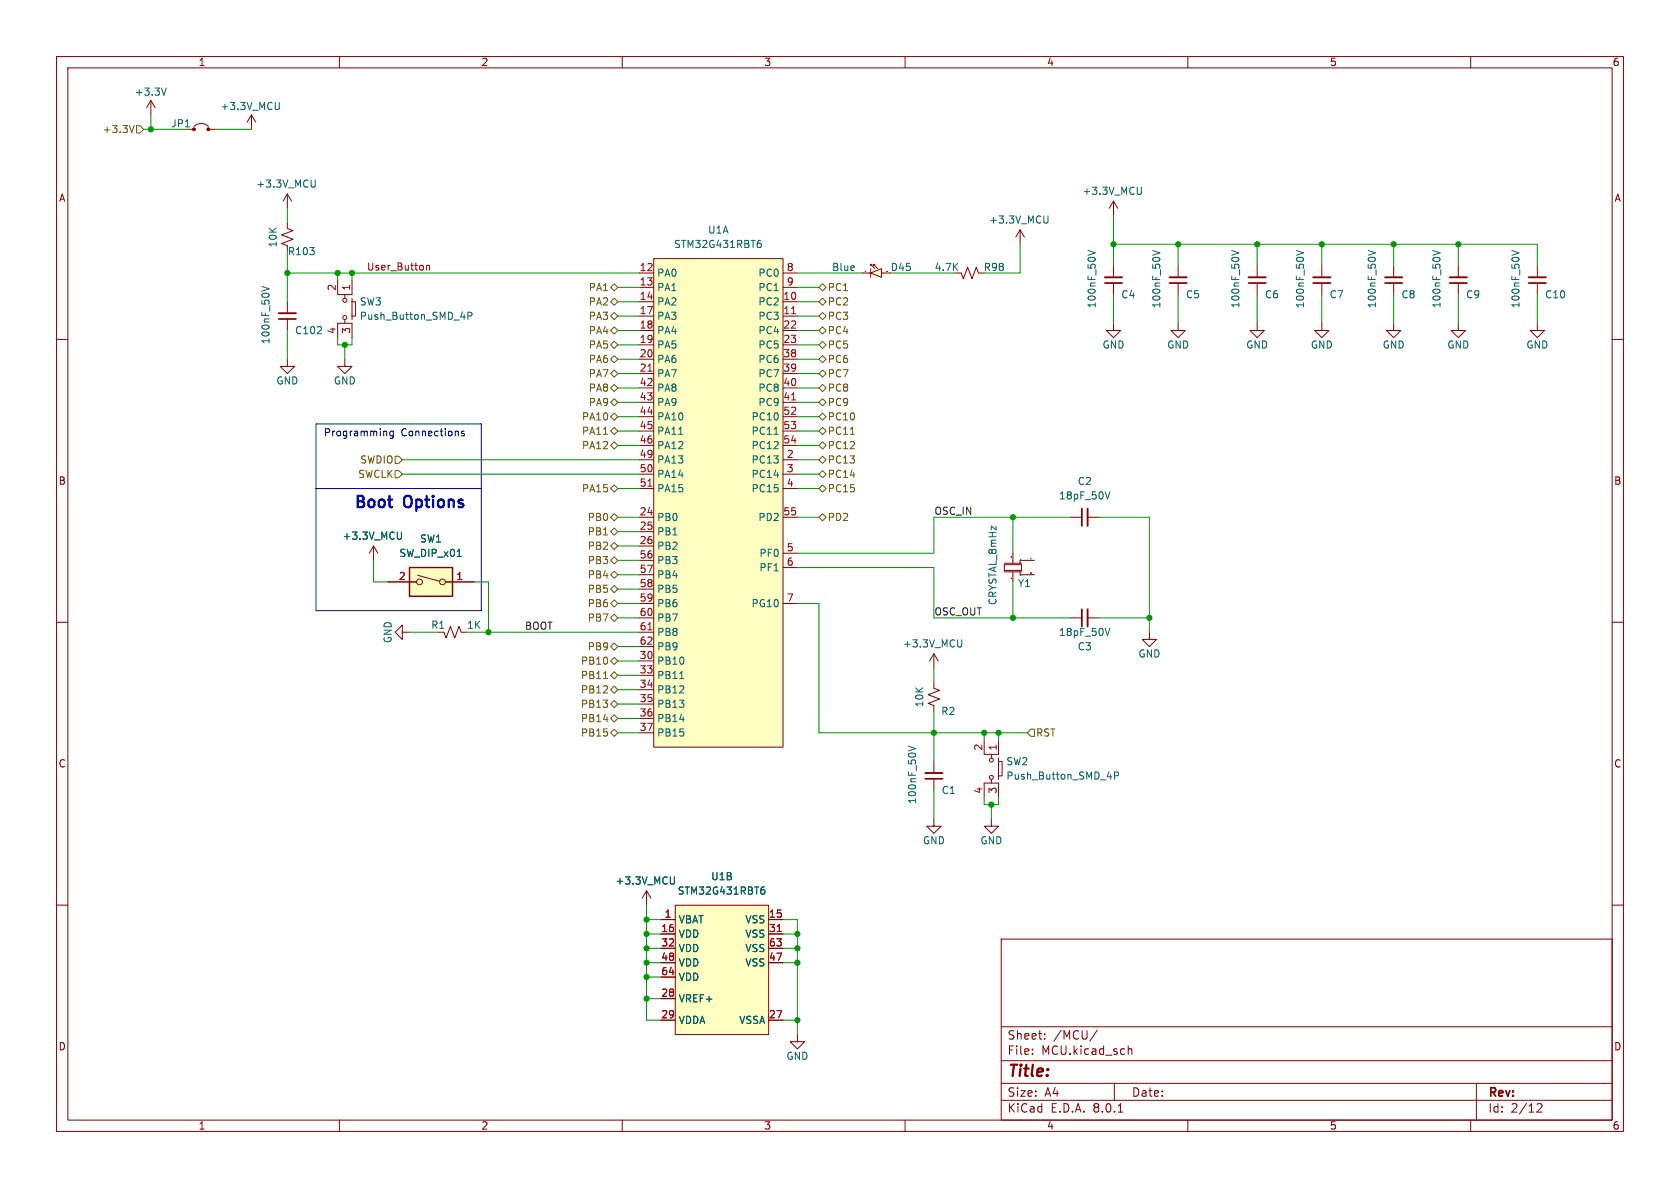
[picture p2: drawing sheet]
<svg xmlns="http://www.w3.org/2000/svg" width="297mm" height="210mm" viewBox="0 0 297 210" stroke-linecap="round" stroke-linejoin="round" font-family="sans-serif">
<g fill="none" stroke="#840000" stroke-width=".18">
<path d="M10 10h277v190h-277zM12 12h273v186h-273zM60 10v2M110 10v2M160 10v2M210 10v2M260 10v2M10 60h2M222.2 57.2v1.2h1.3l-1.3 1.3-1.2-1.3h1.2M222.2 47v2M222.2 50v2.1M233.7 57.2v1.2h1.2l-1.2 1.3-1.3-1.3h1.3"/>
<path d="M233.7 47v2M233.7 50v2.1M257.8 47v2M257.8 50v2.1M271.8 47v2M271.8 50v2.1M285 60h2M10 110h2M285 110h2M10 160h2M114.3 157.5l-.8 1.3M114.3 157.5v2.5"/>
<path d="M114.3 157.5l.8 1.3M285 160h2M177 166h108v32h-108zM60 198v2M110 198v2M160 198v2M177 194.5h108M177 191.5h108M177 187.5h108M177 181.5h108M182.5 186.3v.1M182.5 185.5v.1"/>
<path d="M184.7 183.6v.1M184.7 182.8v.1M194 182.1l-1.3 2M197 191.5v3M197.7 196.6h.8M199.5 184.9v1.5M199.5 185.5l.2-.1 .3 .1 .1 .9M210 198v2M260 198v2M261 191.5v6.5M271.7 195.2l.6-.1 .2 .1 .1 .3-.9 1.1h.9"/>
</g>
<path d="M217.7 44.3l1.3 .4-1.3 .4M229.2 44.3l1.2 .4-1.2 .4M253.3 44.3l1.3 .4-1.3 .4M267.3 44.3l1.2 .4-1.2 .4M119.2 155v1l-.1 .2-.4 .1" fill="none" stroke="#006464" stroke-width=".18"/>
<path d="M220.7 49h3.1M232.2 49h3M256.3 49h3M270.3 49h3" fill="none" stroke="#840000" stroke-width=".33"/>
<path d="M220.7 50h3.1M232.2 50h3M256.3 50h3M270.3 50h3" fill="none" stroke="#840000" stroke-width=".3"/>
<path d="M119.4 160h16.5v22.9h-16.5z" fill="#ffffc2"/>
<g fill="none" stroke="#840000" stroke-width=".18">
<path d="M246.4 57.2v1.2h1.2l-1.2 1.3-1.3-1.3h1.3M246.4 47v2M246.4 50v2.1M116.8 162.6h2.6M116.8 165.1h2.6M116.8 176.5h2.6M116.8 167.6h2.6M116.8 170.2h2.6M116.8 172.7h2.6M119.4 160h16.5v22.9h-16.5zM135.9 162.6h2.5M135.9 165.1h2.5"/>
<path d="M135.9 167.6h2.5M135.9 170.2h2.5M116.8 180.3h2.6M135.9 180.3h2.5"/>
</g>
<path d="M137.4 164.7h.7" fill="none" stroke="#a90000" stroke-width=".18"/>
<path d="M241.9 44.3l1.2 .4-1.2 .4M134.7 157.3h.4l.1 .2v.4l-.5 .2M135.1 156.8l-.4 .1" fill="none" stroke="#006464" stroke-width=".18"/>
<path d="M244.9 49h3" fill="none" stroke="#840000" stroke-width=".33"/>
<path d="M244.9 50h3" fill="none" stroke="#840000" stroke-width=".3"/>
<path d="M153.9 48.3l1.9-.8v1.5z" fill="#ffffc2"/>
<g fill="none" stroke="#840000" stroke-width=".18">
<path d="M50.8 39.4v1l1 .4-2 .7 2 .8-2 .8 1 .3M50.8 34.3v2.5M50.8 34.3l-.8 1.3M50.8 34.3l.8 1.3M196.8 35.6l-.7 1.2M196.8 35.6v2.5M196.8 35.6l.8 1.2M152.4 48.3h1.5M153.9 48.3l1.9-.8v1.5zM153.9 47.5v1.5M153.9 46.7l.8 .8M154.2 46.7h-.3v.3"/>
<path d="M154.4 46.7l.8 .8M154.7 46.7h-.3v.3M155.8 48.3h1.7M168.9 48.3h1l.4 1 .8-2.1 .7 2.1 .8-2.1 .4 1.1h1"/>
</g>
<path d="M153 48h.1M156.8 48h.1M156.9 48h.1" fill="none" stroke="#a90000" stroke-width=".18"/>
<path d="M55.7 31.8v1l-.1 .2-.4 .1M201.8 33.1v1l-.1 .2-.4 .1" fill="none" stroke="#006464" stroke-width=".18"/>
<path d="M72.4 100.3h7.6v5.1h-7.6z" fill="#ffffc2"/>
<g fill="none" stroke="#840000" stroke-width=".18">
<path d="M26.7 17.8l-.8 1.3M26.7 17.8v2.5M26.7 17.8l.7 1.3M50.8 53.3v2.1M50.8 56.4v2M59.7 49.5v2.6h2.5v-2.6M59.7 59.7v-2.5h2.5v2.5M61 52.1v.6M61 56.5v.7M62.2 53.3h.7v2.6h-.7M62.2 52.7v3.8M196.8 57.2v1.2h1.3l-1.3 1.3-1.2-1.3h1.2"/>
<path d="M196.8 47v2M196.8 50v2.1M208.3 57.2v1.2h1.2l-1.2 1.3-1.3-1.3h1.3M208.3 47v2M208.3 50v2.1M66 96.5l-.7 1.3M66 96.5v2.6M66 96.5l.8 1.3M177.5 99.8h3.1v1h-3.1zM177.5 99.6h3.1M179.1 97.8v1.8M182.9 99.1h-2.6v.5"/>
<path d="M68.6 102.9h5.1M73.8 101.7l3.9 1M78.7 102.9h5.1M177.5 101.1h3.1M179.1 101.1v1.8M180.3 101.1v.5h2.6M165.1 134.6v2.1M165.1 137.7v2M174 130.8v2.6h2.5v-2.6M175.3 133.4v.6M175.3 137.8v.6M176.5 134.6h.7v2.6h-.7"/>
<path d="M176.5 134v3.8M165.1 144.8v1.3h1.3l-1.3 1.2-1.3-1.2h1.3M174 141v-2.6h2.5v2.6"/>
<circle cx="61" cy="56.1" r=".36"/>
<circle cx="61" cy="53.1" r=".36"/>
<circle cx="74.2" cy="102.9" r=".51"/>
<circle cx="78.2" cy="102.9" r=".51"/>
<circle cx="175.3" cy="137.4" r=".36"/>
<circle cx="175.3" cy="134.4" r=".36"/>
</g>
<path d="M72.4 100.3h7.6v5.1h-7.6z" fill="none" stroke="#840000" stroke-width=".25"/>
<g fill="none" stroke="#006464" stroke-width=".18">
<path d="M29.4 15.6l-.4 1.2M46.3 50.6l1.3 .5-1.3 .4M82.7 55.9l.6-.1 .1-.2v-.3l-.7-.1v1.3M192.3 44.3l1.3 .4-1.3 .4M203.8 44.3l1.2 .4-1.2 .4M71 94.1v1l-.2 .2h-.3M80.8 98.4h.8M180.4 99v.1M180.4 99h.1M180.5 99l-.1 .1M180.5 99v.1M180.4 101.6h.1"/>
<path d="M180.5 101.6h.1M160.6 131.9l1.3 .4-1.3 .5M197 137.1h.6l.1-.2v-.3l-.7-.1v1.2"/>
</g>
<path d="M49.3 55.4h3M195.3 49h3.1M206.8 49h3M163.6 136.7h3" fill="none" stroke="#840000" stroke-width=".33"/>
<path d="M49.3 56.4h3M195.3 50h3.1M206.8 50h3M163.6 137.7h3" fill="none" stroke="#840000" stroke-width=".3"/>
<path d="M178.8 98.4h.1M182.2 98.8h.1M178.8 102.2h.1M182.2 101.3h.1M182.3 101.3h.1" fill="none" stroke="#a90000" stroke-width=".18"/>
<path d="M115.6 45.7h22.8v86.4h-22.8z" fill="#ffffc2"/>
<g fill="none" stroke="#840000" stroke-width=".18">
<path d="M33 22.9h1.3M34.3 22.4a1.8 1.8 0 0 1 2.5 0M36.8 22.9h1.3M44.4 20.3l-.7 1.3M44.4 20.3v2.6M44.4 20.3l.8 1.3M113 53.3h2.6M113 55.9h2.6M113 48.3h2.6M113 50.8h2.6M113 58.4h2.6M115.6 45.7h22.8v86.4h-22.8z"/>
<path d="M138.4 53.3h2.6M138.4 55.9h2.6M138.4 48.3h2.6M138.4 50.8h2.6M138.4 58.4h2.6M180.3 40.6l-.7 1.3M180.3 40.6v2.6M180.3 40.6l.8 1.3M257.8 57.2v1.2h1.3l-1.3 1.3-1.3-1.3h1.3M271.8 57.2v1.2h1.2l-1.2 1.3-1.3-1.3h1.3M50.8 63.5v1.3h1.3l-1.3 1.2-1.3-1.2h1.3M61 63.5v1.3h1.2l-1.2 1.2-1.3-1.2h1.3"/>
<path d="M113 61h2.6M113 63.5h2.6M113 66h2.6M113 68.6h2.6M113 71.1h2.6M113 73.7h2.6M113 76.2h2.6M113 78.7h2.6M138.4 61h2.6M138.4 63.5h2.6M138.4 66h2.6M138.4 68.6h2.6"/>
<path d="M138.4 71.1h2.6M138.4 73.7h2.6M138.4 76.2h2.6M138.4 78.7h2.6M113 81.3h2.6M113 91.4h2.6M113 94h2.6M113 96.5h2.6M113 83.8h2.6M113 86.4h2.6M113 99.1h2.6M138.4 81.3h2.6"/>
<path d="M138.4 91.4h2.6M138.4 83.8h2.6M138.4 86.4h2.6M138.4 97.8h2.6M189.2 91.4h2.1M192.3 91.4h2M68.6 102.9h5.1M71.1 111.8v1.2l-1.3-1.2 1.3-1.3v1.3h1.3M78.5 111.8l.4 1 .7-2.1 .8 2.1 .8-2.1 .3 1.1h1M78.7 102.9h5.1M113 116.8h2.6M113 119.4h2.6"/>
<path d="M113 101.6h2.6M113 104.1h2.6M113 106.7h2.6M113 109.2h2.6M113 111.8h2.6M113 114.3h2.6M138.4 106.7h2.6M138.4 100.3h2.6M165.1 115.6l-.8 1.2M165.1 115.6v2.5M165.1 115.6l.8 1.2M189.2 109.2h2.1"/>
<path d="M192.3 109.2h2M203.2 111.8v1.2h1.3l-1.3 1.3-1.3-1.3h1.3M113 121.9h2.6M113 124.5h2.6M113 127h2.6M113 129.5h2.6M165.1 120.7v1l1 .3-2 .8 2 .8-2 .7 1 .4v1M175.3 144.8v1.3h1.2l-1.2 1.2-1.3-1.2h1.3M116.8 162.6h2.6M116.8 165.1h2.6M116.8 176.5h2.6M116.8 167.6h2.6"/>
<path d="M116.8 170.2h2.6M116.8 172.7h2.6M135.9 162.6h2.5M135.9 165.1h2.5M135.9 167.6h2.5M135.9 170.2h2.5M116.8 180.3h2.6M135.9 180.3h2.5M141 182.9v1.3h1.2l-1.2 1.2-1.3-1.2h1.3"/>
</g>
<path d="M139.9 55.5h.8M114.5 65.6h.8M139.9 70.7h.8M114.5 85.9h.8M114.5 111.3h.8M137.4 164.7h.7" fill="none" stroke="#a90000" stroke-width=".18"/>
<g fill="none" stroke="#006464" stroke-width=".18">
<path d="M49.4 18.1v1l-.1 .2-.4 .1M185.3 38.2v1l-.2 .2h-.3M134.1 43h.4l.1 .2-.1 .4-.4 .2M134.5 42.5l-.4 .1M120 76.8h.7M136.9 76.8h.7M71 94.1v1l-.2 .2h-.3M80.8 98.4h.8M196.2 86.9l-.4 1.3M120.2 120h.7M170 113.1v1l-.1 .2-.4 .1M196.2 111.1l-.4 1.2"/>
<path d="M119.2 155v1l-.1 .2-.4 .1M134.7 157.3h.4l.1 .2v.4l-.5 .2M135.1 156.8l-.4 .1"/>
</g>
<path d="M192.3 89.9v3.1M192.3 107.7v3" fill="none" stroke="#840000" stroke-width=".33"/>
<path d="M191.3 89.9v3.1M191.3 107.7v3" fill="none" stroke="#840000" stroke-width=".3"/>
<g fill="#840000" stroke="#840000" stroke-width=".18">
<circle cx="34.3" cy="22.9" r=".25"/>
<circle cx="36.8" cy="22.9" r=".25"/>
</g>
<g fill="none" stroke="#725600" stroke-width=".18">
<path d="M23.7 22.2l-.4 1.2M24.1 22.2h.7l.6 .7-.6 .6h-.7zM107.9 58.4l.7-.6 .6 .6-.6 .7zM107.9 55.9l.7-.7 .6 .7-.6 .6zM107.9 50.8l.7-.6 .6 .6-.6 .6zM107.9 53.3l.7-.6 .6 .6-.6 .7zM144.8 50.8l.6-.6 .6 .6-.6 .6zM144.8 53.3l.6-.6 .6 .6-.6 .7zM144.8 55.9l.6-.7 .6 .7-.6 .6zM144.8 58.4l.6-.6 .6 .6-.6 .7zM106.7 76.8h.7M107.9 73.7l.7-.7 .6 .7-.6 .6z"/>
<path d="M107.9 66l.7-.6 .6 .6-.6 .7zM107.9 61l.7-.7 .6 .7-.6 .6zM107.9 68.6l.7-.7 .6 .7-.6 .6zM107.9 71.1l.7-.6 .6 .6-.6 .7zM107.9 78.7l.7-.6 .6 .6-.6 .7zM107.9 76.2l.7-.6 .6 .6-.6 .6zM108.6 62.9l.6 .6-.6 .6-.7-.6zM144.8 61l.6-.7 .6 .7-.6 .6zM144.8 66l.6-.6 .6 .6-.6 .7zM144.8 76.2l.6-.6 .6 .6-.6 .6zM144.8 71.1l.6-.6 .6 .6-.6 .7zM144.8 68.6l.6-.7 .6 .7-.6 .6z"/>
<path d="M144.8 78.7l.6-.6 .6 .6-.6 .7zM144.8 73.7l.6-.7 .6 .7-.6 .6zM145.4 62.9l.6 .6-.6 .6-.6-.6zM150.3 76.8h.8M69.8 80.6h.7l.6 .7-.6 .6h-.7zM69.8 83.2h.7l.6 .6-.6 .7h-.7zM107.9 86.4l.7-.7 .6 .7-.6 .6zM107.9 99.1l.7-.7 .6 .7-.6 .6zM107.9 96.5l.7-.6 .6 .6-.6 .7zM107.9 91.4l.7-.6 .6 .6-.6 .7zM107.9 94l.7-.7 .6 .7-.6 .6zM144.8 81.3l.6-.7 .6 .7-.6 .6z"/>
<path d="M144.8 86.4l.6-.7 .6 .7-.6 .6zM144.8 83.8l.6-.6 .6 .6-.6 .7zM145.4 90.8l.6 .6-.6 .7-.6-.7zM106.7 120h.7M107.9 104.1l.7-.6 .6 .6-.6 .7zM107.9 106.7l.7-.7 .6 .7-.6 .6zM107.9 101.6l.7-.6 .6 .6-.6 .6zM107.9 116.8l.7-.6 .6 .6-.6 .7zM107.9 114.3l.7-.6 .6 .6-.6 .6zM107.9 109.2l.7-.6 .6 .6-.6 .7zM107.9 119.4l.7-.7 .6 .7-.6 .6zM107.9 127l.7-.6 .6 .6-.6 .6z"/>
<path d="M107.9 124.5l.7-.7 .6 .7-.6 .6zM107.9 121.9l.7-.6 .6 .6-.6 .7zM107.9 129.5l.7-.6 .6 .6-.6 .7zM182.2 128.9h.7v1.3h-.7l-.6-.7z"/>
</g>
<path d="M75.4 46.9v.8M75.4 47l.2-.1 .3 .1v.7" fill="none" stroke="#c20000" stroke-width=".18"/>
<path d="M55.9 74.9h29.2v33.1h-29.2zM68.2 76.2l.2 .2v.7M69.5 76.2v1l-.2 .3-.3-.1M69.5 76.3l-.3-.1-.3 .3 .1 .5h.5M82 76.3l-.3-.1-.1 .2v.2l.4 .1v.3h-.4M55.9 86.4h29.2" fill="none" stroke="#0000c2" stroke-width=".18"/>
<g fill="none" stroke="#009600" stroke-width=".18">
<path d="M25.4 22.9h7.6M26.7 20.3v2.6M38.1 22.9h6.3M50.8 36.8v2.6M196.8 38.1v8.9M50.8 48.3h62.2M50.8 44.5v8.8M50.8 58.4v5.1M59.7 48.3v1.2M59.7 59.7v1.3h2.5v-1.3M62.2 48.3v1.2M109.2 58.4h3.8"/>
<path d="M109.2 53.3h3.8M109.2 55.9h3.8M109.2 50.8h3.8M141 48.3h11.4M141 58.4h3.8M141 53.3h3.8M141 55.9h3.8M141 50.8h3.8M157.5 48.3h11.4M180.3 43.2v5.1h-6.3M196.8 43.2h75v3.8M196.8 52.1v5.1"/>
<path d="M208.3 43.2v3.8M208.3 52.1v5.1M222.2 43.2v3.8M222.2 52.1v5.1M233.7 43.2v3.8M233.7 52.1v5.1M246.4 43.2v3.8M246.4 52.1v5.1M257.8 43.2v3.8M257.8 52.1v5.1M271.8 52.1v5.1M61 61v2.5"/>
<path d="M109.2 61h3.8M109.2 76.2h3.8M109.2 63.5h3.8M109.2 78.7h3.8M109.2 71.1h3.8M109.2 68.6h3.8M109.2 73.7h3.8M109.2 66h3.8M141 61h3.8M141 76.2h3.8M141 63.5h3.8M141 78.7h3.8"/>
<path d="M141 71.1h3.8M141 68.6h3.8M141 73.7h3.8M141 66h3.8M66 99.1v3.8h2.6M71.1 81.3h41.9M71.1 83.8h41.9M109.2 86.4h3.8M109.2 96.5h3.8M109.2 99.1h3.8M109.2 91.4h3.8M109.2 94h3.8"/>
<path d="M141 86.4h3.8M141 91.4h3.8M141 81.3h3.8M141 83.8h3.8M179.1 91.4v6.4M189.2 91.4h-24.1v6.4h-24.1M194.3 91.4h8.9v20.4M72.4 111.8h5.1M82.5 111.8h30.5M83.8 102.9h2.6v8.9M109.2 106.7h3.8M109.2 109.2h3.8"/>
<path d="M109.2 119.4h3.8M109.2 116.8h3.8M109.2 114.3h3.8M109.2 101.6h3.8M109.2 104.1h3.8M141 106.7h3.8v22.8h36.8M141 100.3h24.1v8.9h24.1M165.1 118.1v2.6M179.1 102.9v6.3M194.3 109.2h8.9M109.2 129.5h3.8M109.2 127h3.8"/>
<path d="M109.2 124.5h3.8M109.2 121.9h3.8M165.1 125.7v8.9M165.1 139.7v5.1M174 129.5v1.3M176.5 129.5v1.3M174 141v1.2h2.5v-1.2M175.3 142.2v2.6M114.3 170.2h2.5M114.3 160v20.3h2.5M114.3 172.7h2.5M114.3 165.1h2.5"/>
<path d="M114.3 167.6h2.5M114.3 176.5h2.5M114.3 162.6h2.5M138.4 170.2h2.6M138.4 162.6h2.6v20.3M138.4 165.1h2.6M138.4 167.6h2.6M138.4 180.3h2.6"/>
</g>
<g fill="#009600" stroke="#009600" stroke-width=".18">
<circle cx="141" cy="170.2" r=".46"/>
<circle cx="141" cy="180.3" r=".46"/>
<circle cx="114.3" cy="172.7" r=".46"/>
<circle cx="114.3" cy="170.2" r=".46"/>
<circle cx="141" cy="165.1" r=".46"/>
<circle cx="141" cy="167.6" r=".46"/>
<circle cx="114.3" cy="167.6" r=".46"/>
<circle cx="114.3" cy="176.5" r=".46"/>
<circle cx="59.7" cy="48.3" r=".46"/>
<circle cx="50.8" cy="48.3" r=".46"/>
<circle cx="62.2" cy="48.3" r=".46"/>
<circle cx="26.7" cy="22.9" r=".46"/>
<circle cx="61" cy="61" r=".46"/>
<circle cx="114.3" cy="165.1" r=".46"/>
<circle cx="114.3" cy="162.6" r=".46"/>
<circle cx="86.4" cy="111.8" r=".46"/>
<circle cx="165.1" cy="129.5" r=".46"/>
<circle cx="179.1" cy="109.2" r=".46"/>
<circle cx="174" cy="129.5" r=".46"/>
<circle cx="176.5" cy="129.5" r=".46"/>
<circle cx="179.1" cy="91.4" r=".46"/>
<circle cx="175.3" cy="142.2" r=".46"/>
<circle cx="208.3" cy="43.2" r=".46"/>
<circle cx="203.2" cy="109.2" r=".46"/>
<circle cx="196.8" cy="43.2" r=".46"/>
<circle cx="233.7" cy="43.2" r=".46"/>
<circle cx="246.4" cy="43.2" r=".46"/>
<circle cx="257.8" cy="43.2" r=".46"/>
<circle cx="222.2" cy="43.2" r=".46"/>
</g>
<g font-size="2.8" fill="#0000c2">
<text x="62.2" y="89.9">Boot</text>
<text x="71.3" y="89.9">Options</text>
</g>
<text font-size="2.8" fill="#840000" x="178" y="190.9">Title:</text>
<g font-size="2.1" fill="#840000">
<text x="178" y="184">Sheet:</text>
<text x="186.2" y="184">/MCU/</text>
<text x="178" y="186.7">File:</text>
<text x="184.1" y="186.7">MCU.kicad_sch</text>
<text x="178" y="196.9">KiCad</text>
<text x="178" y="194.1">Size:</text>
<text x="184.7" y="194.1">A4</text>
<text x="185.7" y="196.9">E.D.A.</text>
<text x="193.3" y="196.9">8.0.1</text>
<text x="200" y="194.1">Date:</text>
<text x="263" y="194.3">Rev:</text>
<text x="263" y="196.9">Id:</text>
<text x="267.1" y="196.9">2/12</text>
</g>
<g font-size="1.8" fill="#840000">
<text x="35" y="11.9">1</text>
<text x="85" y="11.9">2</text>
<text x="135" y="11.9">3</text>
<text x="185" y="11.9">4</text>
<text x="235" y="11.9">5</text>
<text x="285" y="11.9">6</text>
<text x="10.3" y="35.9">A</text>
<text x="285.3" y="35.9">A</text>
<text x="10.3" y="85.9">B</text>
<text x="285.3" y="85.9">B</text>
<text x="10.3" y="135.9">C</text>
<text x="285.3" y="135.9">C</text>
<text x="10.3" y="185.9">D</text>
<text x="285.3" y="185.9">D</text>
<text x="35" y="199.9">1</text>
<text x="85" y="199.9">2</text>
<text x="135" y="199.9">3</text>
<text x="185" y="199.9">4</text>
<text x="235" y="199.9">5</text>
<text x="285" y="199.9">6</text>
</g>
<g font-size="1.8" fill="#006464">
<text x="23.7" y="17.1">+3.3V</text>
<text x="30.2" y="22.7">JP1</text>
<text x="38.9" y="19.7">+3.3V_MCU</text>
<text x="45.2" y="33.4">+3.3V_MCU</text>
<text x="191.3" y="34.6">+3.3V_MCU</text>
<text x="125.1" y="41.5">U1A</text>
<text x="174.8" y="39.7">+3.3V_MCU</text>
<text x="49.1" y="43.9" transform="rotate(-90 49.1 43.9)">10K</text>
<text x="50.8" y="45.3">R103</text>
<text x="119.1" y="44">STM32G431RBT6</text>
<text x="116.1" y="49.1">PA0</text>
<text x="116.1" y="51.7">PA1</text>
<text x="134" y="49.1">PC0</text>
<text x="134" y="51.7">PC1</text>
<text x="147" y="48.1">Blue</text>
<text x="157.4" y="48.1">D45</text>
<text x="165.1" y="48.1">4.7K</text>
<text x="173.8" y="48.1">R98</text>
<text x="198.1" y="52.9">C4</text>
<text x="209.6" y="52.9">C5</text>
<text x="223.5" y="52.9">C6</text>
<text x="235" y="52.9">C7</text>
<text x="247.7" y="52.9">C8</text>
<text x="259.1" y="52.9">C9</text>
<text x="273.1" y="52.9">C10</text>
<text x="52.1" y="59.3">C102</text>
<text x="63.5" y="56.7">Push_Button_SMD_4P</text>
<text x="63.5" y="54.2">SW3</text>
<text x="116.1" y="54.2">PA2</text>
<text x="116.1" y="56.7">PA3</text>
<text x="116.1" y="59.3">PA4</text>
<text x="134" y="54.2">PC2</text>
<text x="134" y="56.7">PC3</text>
<text x="134" y="59.3">PC4</text>
<text x="193.9" y="54.6" transform="rotate(-90 193.9 54.6)">100nF_50V</text>
<text x="205.3" y="54.6" transform="rotate(-90 205.3 54.6)">100nF_50V</text>
<text x="219.3" y="54.6" transform="rotate(-90 219.3 54.6)">100nF_50V</text>
<text x="230.7" y="54.6" transform="rotate(-90 230.7 54.6)">100nF_50V</text>
<text x="243.4" y="54.6" transform="rotate(-90 243.4 54.6)">100nF_50V</text>
<text x="254.9" y="54.6" transform="rotate(-90 254.9 54.6)">100nF_50V</text>
<text x="268.8" y="54.6" transform="rotate(-90 268.8 54.6)">100nF_50V</text>
<text x="47.9" y="61" transform="rotate(-90 47.9 61)">100nF_50V</text>
<text x="116.1" y="61.8">PA5</text>
<text x="116.1" y="64.4">PA6</text>
<text x="134" y="61.8">PC5</text>
<text x="134" y="64.4">PC6</text>
<text x="194.8" y="61.8">GND</text>
<text x="206.2" y="61.8">GND</text>
<text x="220.2" y="61.8">GND</text>
<text x="231.6" y="61.8">GND</text>
<text x="244.3" y="61.8">GND</text>
<text x="255.8" y="61.8">GND</text>
<text x="269.7" y="61.8">GND</text>
<text x="48.8" y="68.2">GND</text>
<text x="58.9" y="68.2">GND</text>
<text x="116.1" y="66.9">PA7</text>
<text x="116.1" y="69.4">PA8</text>
<text x="116.1" y="72">PA9</text>
<text x="134" y="66.9">PC7</text>
<text x="134" y="69.4">PC8</text>
<text x="134" y="72">PC9</text>
<text x="116.1" y="74.5">PA10</text>
<text x="116.1" y="77.1">PA11</text>
<text x="132.8" y="74.5">PC10</text>
<text x="132.8" y="77.1">PC11</text>
<text x="116.1" y="79.6">PA12</text>
<text x="116.1" y="82.1">PA13</text>
<text x="132.8" y="82.1">PC13</text>
<text x="132.8" y="79.6">PC12</text>
<text x="116.1" y="84.7">PA14</text>
<text x="116.1" y="87.2">PA15</text>
<text x="132.8" y="84.7">PC14</text>
<text x="132.8" y="87.2">PC15</text>
<text x="187.1" y="88.5">18pF_50V</text>
<text x="190.4" y="86">C2</text>
<text x="60.5" y="95.6">+3.3V_MCU</text>
<text x="116.1" y="92.3">PB0</text>
<text x="116.1" y="94.8">PB1</text>
<text x="134" y="92.3">PD2</text>
<text x="70.5" y="98.7">SW_DIP_x01</text>
<text x="74.2" y="96.1">SW1</text>
<text x="116.1" y="97.4">PB2</text>
<text x="116.1" y="99.9">PB3</text>
<text x="134.2" y="98.7">PF0</text>
<text x="134.2" y="101.2">PF1</text>
<text x="116.1" y="102.5">PB4</text>
<text x="116.1" y="105">PB5</text>
<text x="116.1" y="107.5">PB6</text>
<text x="132.8" y="107.5">PG10</text>
<text x="176.4" y="107.1" transform="rotate(-90 176.4 107.1)">CRYSTAL_8mHz</text>
<text x="179.9" y="104">Y1</text>
<text x="69.4" y="113.8" transform="rotate(-90 69.4 113.8)">GND</text>
<text x="76.1" y="111.4">R1</text>
<text x="82.5" y="111.4">1K</text>
<text x="116.1" y="110.1">PB7</text>
<text x="116.1" y="112.6">PB8</text>
<text x="187.1" y="112.6">18pF_50V</text>
<text x="116.1" y="117.7">PB10</text>
<text x="116.1" y="115.2">PB9</text>
<text x="159.5" y="114.7">+3.3V_MCU</text>
<text x="190.4" y="115.2">C3</text>
<text x="201.2" y="116.4">GND</text>
<text x="116.1" y="120.2">PB11</text>
<text x="116.1" y="122.8">PB12</text>
<text x="116.1" y="125.3">PB13</text>
<text x="163.4" y="125.1" transform="rotate(-90 163.4 125.1)">10K</text>
<text x="116.1" y="127.9">PB14</text>
<text x="116.1" y="130.4">PB15</text>
<text x="166.3" y="126.6">R2</text>
<text x="177.8" y="135.5">SW2</text>
<text x="162.2" y="142.2" transform="rotate(-90 162.2 142.2)">100nF_50V</text>
<text x="166.4" y="140.6">C1</text>
<text x="177.8" y="138">Push_Button_SMD_4P</text>
<text x="163.1" y="149.5">GND</text>
<text x="173.2" y="149.5">GND</text>
<text x="125.6" y="155.8">U1B</text>
<text x="108.7" y="156.6">+3.3V_MCU</text>
<text x="119.7" y="158.3">STM32G431RBT6</text>
<text x="119.9" y="163.4">VBAT</text>
<text x="119.9" y="166">VDD</text>
<text x="131.7" y="163.4">VSS</text>
<text x="131.7" y="166">VSS</text>
<text x="119.9" y="168.5">VDD</text>
<text x="119.9" y="171">VDD</text>
<text x="119.9" y="173.6">VDD</text>
<text x="131.7" y="171">VSS</text>
<text x="131.7" y="168.5">VSS</text>
<text x="119.9" y="177.4">VREF+</text>
<text x="119.9" y="181.2">VDDA</text>
<text x="130.6" y="181.2">VSSA</text>
<text x="138.9" y="187.6">GND</text>
</g>
<g font-size="1.8" fill="#725600">
<text x="18.1" y="23.7">+3.3V</text>
<text x="104" y="51.7">PA1</text>
<text x="146.2" y="51.7">PC1</text>
<text x="104" y="59.3">PA4</text>
<text x="104" y="56.7">PA3</text>
<text x="104" y="54.2">PA2</text>
<text x="146.2" y="54.2">PC2</text>
<text x="146.2" y="56.7">PC3</text>
<text x="146.2" y="59.3">PC4</text>
<text x="104" y="64.4">PA6</text>
<text x="104" y="61.8">PA5</text>
<text x="146.2" y="64.4">PC6</text>
<text x="146.2" y="61.8">PC5</text>
<text x="104" y="66.9">PA7</text>
<text x="104" y="69.4">PA8</text>
<text x="104" y="72">PA9</text>
<text x="146.2" y="66.9">PC7</text>
<text x="146.2" y="72">PC9</text>
<text x="146.2" y="69.4">PC8</text>
<text x="102.8" y="74.5">PA10</text>
<text x="102.8" y="77.1">PA11</text>
<text x="146.2" y="77.1">PC11</text>
<text x="146.2" y="74.5">PC10</text>
<text x="63.6" y="82.1">SWDIO</text>
<text x="102.8" y="79.6">PA12</text>
<text x="146.2" y="82.1">PC13</text>
<text x="146.2" y="79.6">PC12</text>
<text x="63.2" y="84.7">SWCLK</text>
<text x="102.8" y="87.2">PA15</text>
<text x="146.2" y="87.2">PC15</text>
<text x="146.2" y="84.7">PC14</text>
<text x="103.8" y="92.3">PB0</text>
<text x="103.8" y="94.8">PB1</text>
<text x="146.2" y="92.3">PD2</text>
<text x="103.8" y="99.9">PB3</text>
<text x="103.8" y="97.4">PB2</text>
<text x="103.8" y="105">PB5</text>
<text x="103.8" y="107.5">PB6</text>
<text x="103.8" y="102.5">PB4</text>
<text x="103.8" y="110.1">PB7</text>
<text x="102.6" y="117.7">PB10</text>
<text x="103.8" y="115.2">PB9</text>
<text x="102.6" y="125.3">PB13</text>
<text x="102.6" y="120.2">PB11</text>
<text x="102.6" y="122.8">PB12</text>
<text x="102.6" y="127.9">PB14</text>
<text x="102.6" y="130.4">PB15</text>
<text x="183.1" y="130.4">RST</text>
</g>
<text font-size="1.8" fill="#c20000" x="64.8" y="47.9">User_Button</text>
<g font-size="1.8" fill="#a90000">
<text x="59.4" y="51.5" transform="rotate(-90 59.4 51.5)">2</text>
<text x="62" y="51.5" transform="rotate(-90 62 51.5)">1</text>
<text x="113" y="48">12</text>
<text x="113" y="50.5">13</text>
<text x="113" y="53.1">14</text>
<text x="138.4" y="53.1">10</text>
<text x="139" y="48">8</text>
<text x="139" y="50.5">9</text>
<text x="59.4" y="59.1" transform="rotate(-90 59.4 59.1)">4</text>
<text x="62" y="59.1" transform="rotate(-90 62 59.1)">3</text>
<text x="113" y="55.6">17</text>
<text x="113" y="58.2">18</text>
<text x="138.4" y="55.6">11</text>
<text x="138.4" y="58.2">22</text>
<text x="113" y="60.7">19</text>
<text x="113" y="63.2">20</text>
<text x="113" y="65.8">21</text>
<text x="138.4" y="60.7">23</text>
<text x="138.4" y="63.2">38</text>
<text x="138.4" y="65.8">39</text>
<text x="113" y="68.3">42</text>
<text x="113" y="70.9">43</text>
<text x="138.4" y="68.3">40</text>
<text x="138.4" y="70.9">41</text>
<text x="113" y="73.4">44</text>
<text x="113" y="75.9">45</text>
<text x="138.4" y="73.4">52</text>
<text x="138.4" y="75.9">53</text>
<text x="113" y="78.5">46</text>
<text x="113" y="81">49</text>
<text x="113" y="83.6">50</text>
<text x="138.4" y="78.5">54</text>
<text x="139" y="81">2</text>
<text x="139" y="83.6">3</text>
<text x="113" y="86.1">51</text>
<text x="139" y="86.1">4</text>
<text x="113" y="91.2">24</text>
<text x="113" y="93.7">25</text>
<text x="138.4" y="91.2">55</text>
<text x="113" y="96.3">26</text>
<text x="113" y="98.8">56</text>
<text x="113" y="101.3">57</text>
<text x="139" y="97.5">5</text>
<text x="139" y="100.1">6</text>
<text x="70.4" y="102.6">2</text>
<text x="80.6" y="102.6">1</text>
<text x="113" y="103.9">58</text>
<text x="113" y="106.4">59</text>
<text x="139" y="106.4">7</text>
<text x="113" y="109">60</text>
<text x="113" y="111.5">61</text>
<text x="113" y="116.6">30</text>
<text x="113" y="119.1">33</text>
<text x="113" y="114">62</text>
<text x="113" y="121.7">34</text>
<text x="113" y="124.2">35</text>
<text x="113" y="126.7">36</text>
<text x="113" y="129.3">37</text>
<text x="173.7" y="132.8" transform="rotate(-90 173.7 132.8)">2</text>
<text x="176.3" y="132.8" transform="rotate(-90 176.3 132.8)">1</text>
<text x="173.7" y="140.4" transform="rotate(-90 173.7 140.4)">4</text>
<text x="176.3" y="140.4" transform="rotate(-90 176.3 140.4)">3</text>
<text x="116.8" y="164.8">16</text>
<text x="116.8" y="167.4">32</text>
<text x="117.4" y="162.3">1</text>
<text x="135.8" y="162.3">15</text>
<text x="135.8" y="164.8">31</text>
<text x="135.8" y="167.4">63</text>
<text x="116.8" y="169.9">48</text>
<text x="116.8" y="172.5">64</text>
<text x="135.8" y="169.9">47</text>
<text x="116.8" y="176.3">28</text>
<text x="116.8" y="180.1">29</text>
<text x="135.8" y="180.1">27</text>
</g>
<g font-size="1.8" fill="#0000c2">
<text x="57.1" y="77.2">Programming</text>
<text x="70.9" y="77.2">Connections</text>
</g>
<g font-size="1.8" fill="#0f0f0f">
<text x="165.1" y="91.1">OSC_IN</text>
<text x="92.7" y="111.4">BOOT</text>
<text x="165.1" y="108.9">OSC_OUT</text>
</g>
</svg>
